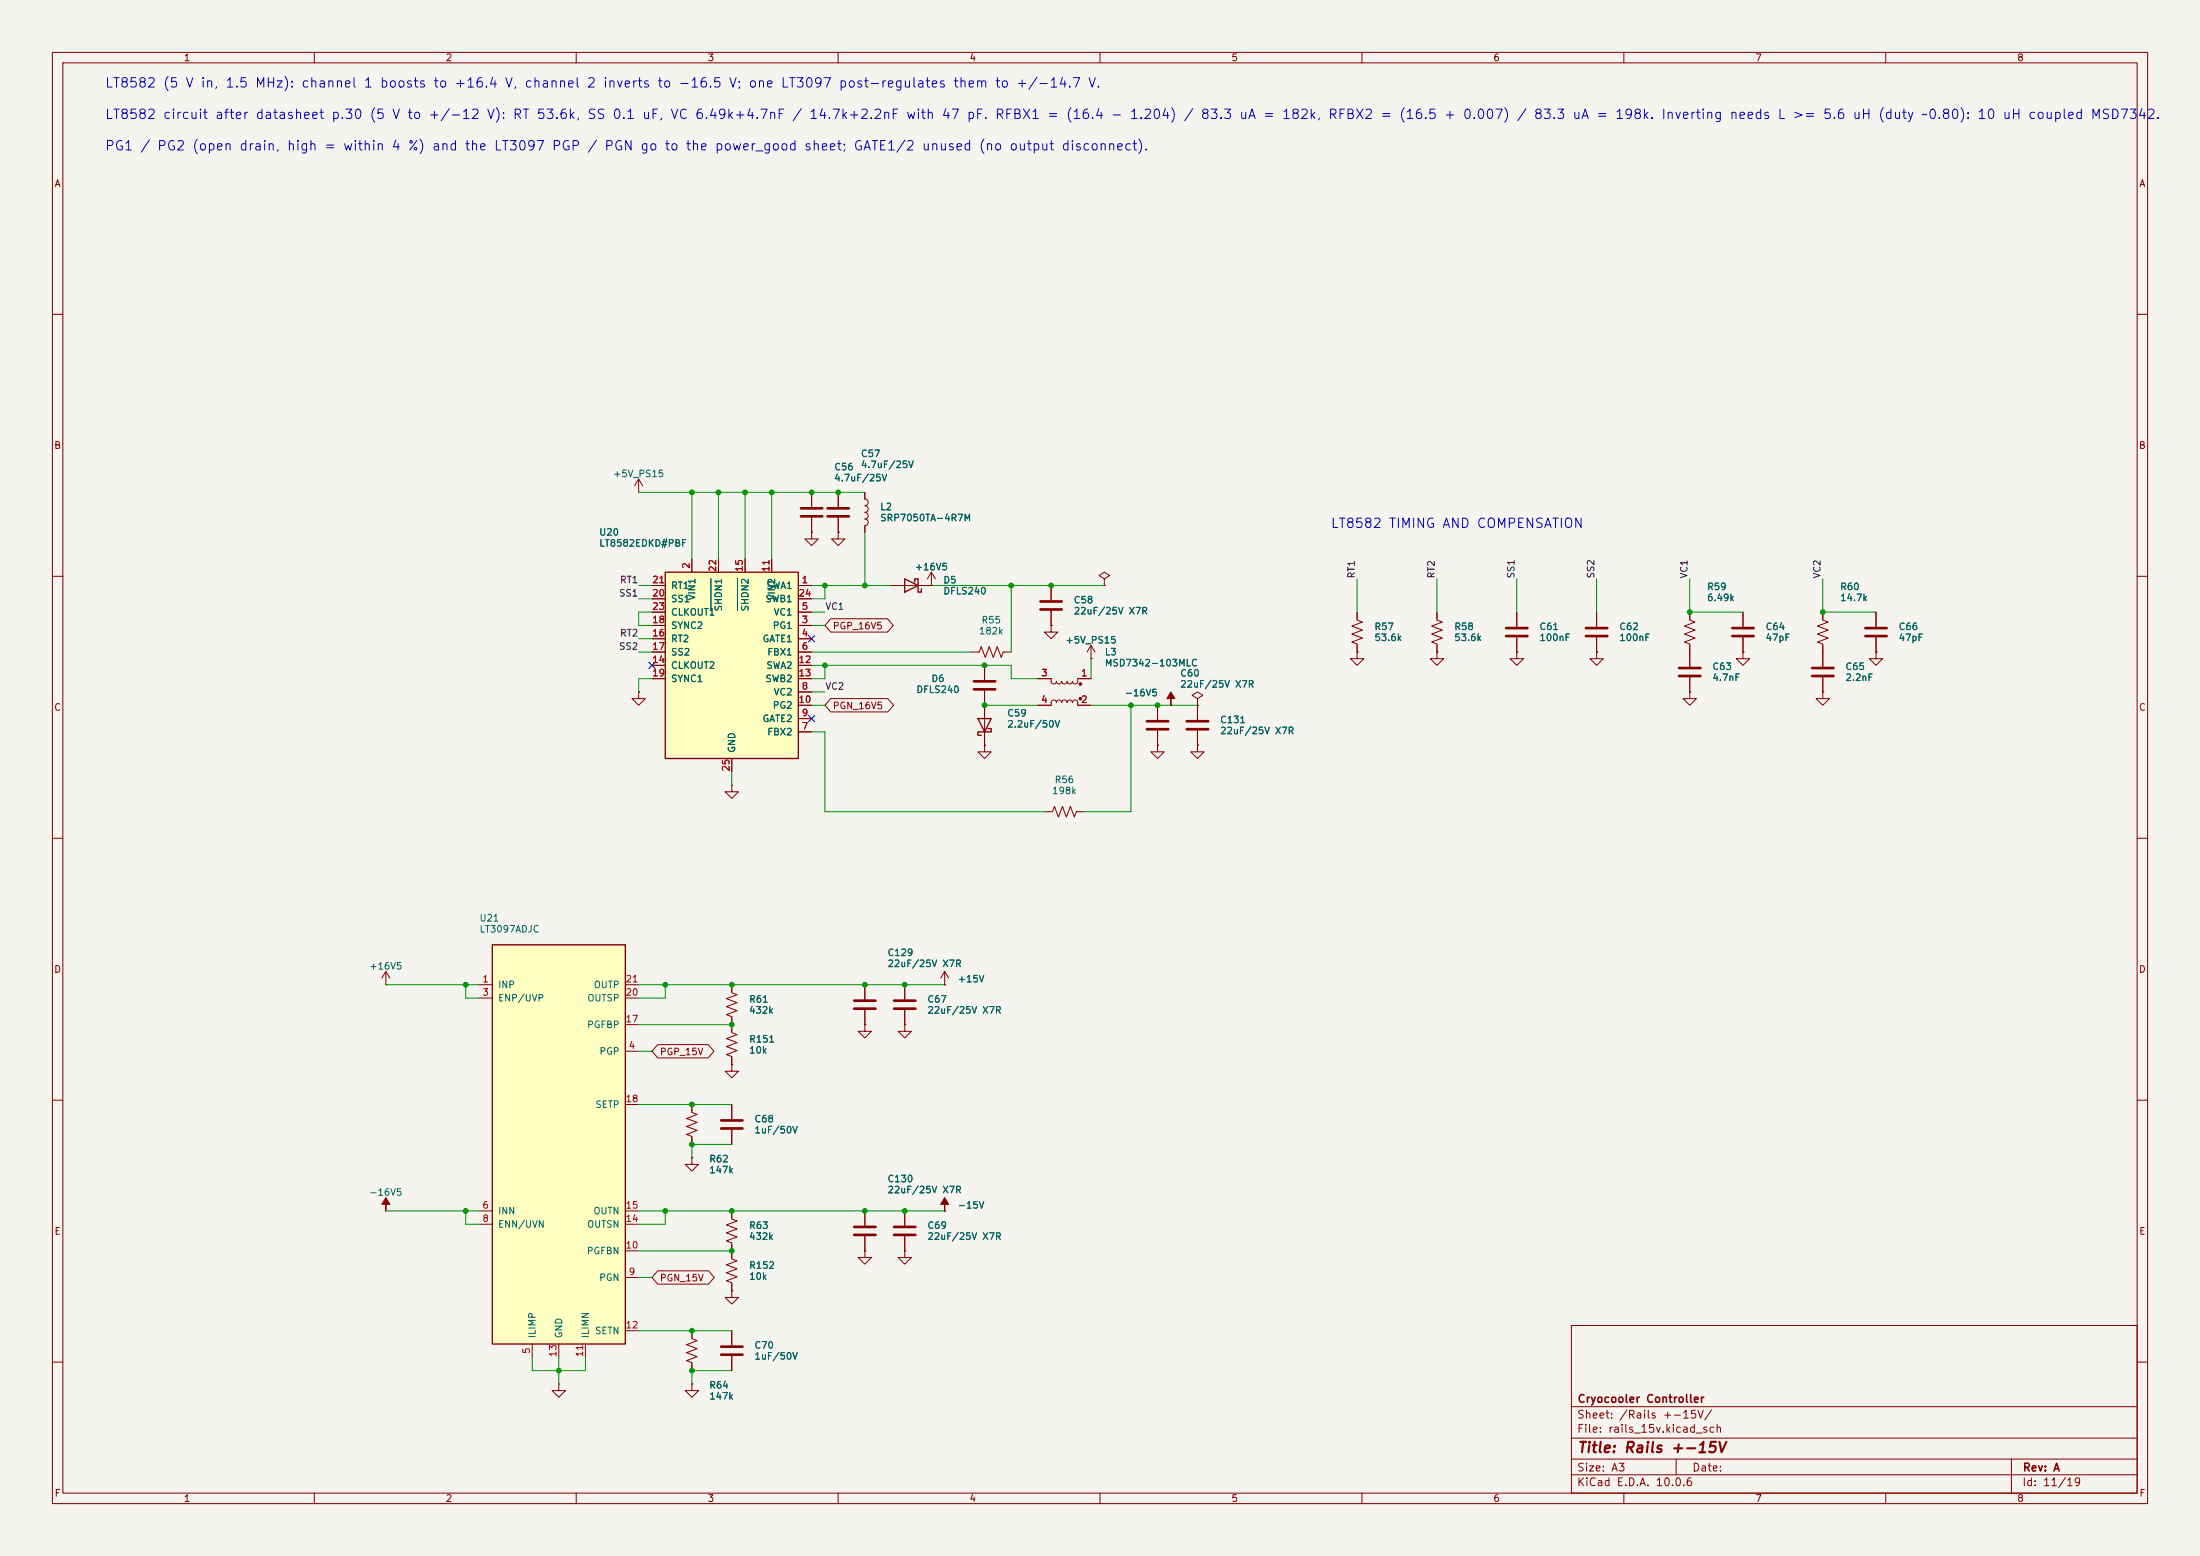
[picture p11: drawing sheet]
<svg xmlns="http://www.w3.org/2000/svg" width="420mm" height="297mm" viewBox="0 0 420 297" stroke-linecap="round" stroke-linejoin="round" font-family="sans-serif">
<path d="M0 0h420v297h-420z" fill="#f5f4ef" stroke="#f5f4ef" stroke-width=".19"/>
<g fill="none" stroke="#840000" stroke-width=".19">
<path d="M10 10h400v277h-400zM12 12h396v273h-396zM60 10v2M110 10v2M160 10v2M210 10v2M260 10v2M310 10v2M360 10v2M10 60h2M408 60h2M121.9 94h.1"/>
<path d="M121.9 91.4l-.7 1.3M121.9 91.4l.8 1.3M121.9 91.4v2.6M154.9 94v2.8M154.9 98.8v2.8M160 94v2.8M160 98.8v2.8M165.1 94v1.3a.64 .64 0 0 1 .6 .6 .64 .64 0 0 1-.6 .6M165.1 96.5a.64 .64 0 0 1 .6 .7 .64 .64 0 0 1-.6 .6 .64 .64 0 0 1 .6 .6 .64 .64 0 0 1-.6 .7 .64 .64 0 0 1 .6 .6 .64 .64 0 0 1-.6 .6v1.3M10 110h2M160 101.6v1.3h1.3l-1.3 1.2-1.3-1.2h1.3M160 101.6h.1"/>
<path d="M259.1 116.8v1.6l1 .3-2 .8 2 .8-2 .7 2 .8-2 .8 1 .3v1.6M274.3 116.8v1.6l1 .3-2 .8 2 .8-2 .7 2 .8-2 .8 1 .3v1.6M289.6 116.8v2.8M322.6 116.8v1.6l1 .3-2 .8 2 .8-2 .7 2 .8-2 .8 1 .3v4.4M332.7 116.8v2.8M348 116.8v1.6l1 .3-2 .8 2 .8-2 .7 2 .8-2 .8 1 .3v4.4M358.1 116.8v2.8M408 110h2M228.6 134.6v2.8M228.6 139.4v2.8M259.1 124.5v1.2h1.2l-1.2 1.3-1.3-1.3h1.3M259.1 124.5h.1"/>
<path d="M274.3 124.5v1.2h1.3l-1.3 1.3-1.3-1.3h1.3M274.3 124.5h.1M289.6 124.5v1.2h1.2l-1.2 1.3-1.3-1.3h1.3M289.6 124.5h.1M289.6 121.7v2.8M322.6 132.1v1.3h1.2l-1.2 1.2-1.3-1.2h1.3M322.6 132.1h.1M322.6 129.3v2.8M332.7 124.5v1.2h1.3l-1.3 1.3-1.2-1.3h1.2M332.7 124.5h.1M332.7 121.7v2.8M348 132.1v1.3h1.2l-1.2 1.2-1.3-1.2h1.3"/>
<path d="M348 132.1h.1M348 129.3v2.8M358.1 121.7v2.8M10 160h2M408 160h2M139.7 195.6v1.5l1 .4-2 .7 2 .8-2 .8 2 .7-2 .8 1 .4v1.5M165.1 188v2.8M165.1 192.8v2.8M10 210h2M139.7 203.2v1.3h1.3l-1.3 1.2-1.3-1.2h1.3M139.7 203.2h.1M408 210h2"/>
<path d="M139.7 231.1v1.6l1 .3-2 .8 2 .8-2 .7 2 .8-2 .8 1 .3v1.6M300 253h108v32h-108zM10 260h2M300 278.5h108M300 274.5h108M300 268.5h108M320 278.5v3M384 278.5v6.5M408 260h2M60 285v2M110 285v2M160 285v2"/>
<path d="M210 285v2M260 285v2M300 281.5h108M310 285v2M360 285v2"/>
</g>
<g fill="none" stroke="#840000" stroke-width=".51">
<path d="M152.9 97h4.1M152.9 98.6h4.1M158 97h4.1M158 98.6h4.1M287.5 119.9h4.1M330.7 119.9h4.1M356.1 119.9h4.1M226.6 137.7h4M226.6 139.2h4M287.5 121.4h4.1M320.5 127.5h4.1M320.5 129h4.1"/>
<path d="M330.7 121.4h4.1M345.9 127.5h4.1M345.9 129h4.1M356.1 121.4h4.1M163.1 191h4M163.1 192.5h4"/>
</g>
<path d="M94 180.3h25.4v76.2h-25.4z" fill="#ffffc2"/>
<path d="M94 180.3h25.4v76.2h-25.4z" fill="none" stroke="#840000" stroke-width=".25"/>
<g fill="none" stroke="#840000" stroke-width=".19">
<path d="M200.7 119.4v1.3h1.2l-1.2 1.2-1.3-1.2h1.3M200.7 119.4h.1M200.7 111.8v2.8M200.7 116.6v2.8M210.8 110.5l1-.6-1-.7-1 .7 1 .6v1.3M210.8 111.8h.1M304.8 116.8v2.8M121.9 132.1v1.3h1.3l-1.3 1.2-1.3-1.2h1.3M121.9 132.1h.1M188 127v2.8M188 131.8v2.8M198.1 129.5h2.6v.8l.5 .3 .3-.2 .2-.4 .1 .4 .3 .1 .4-.1 .2-.4 .1 .4 .3 .1 .4-.1 .2-.4 .1 .3 .3 .2h.4l.2-.5 .2 .4 .4 .1 .4-.2v-.8h2.6"/>
<path d="M198.1 134.6h2.6v-.7l.5-.3 .3 .2 .2 .3 .1-.3 .3-.2 .4 .2 .2 .3 .1-.3 .3-.2 .4 .1 .2 .4 .2-.4 .4-.1 .3 .2 .1 .3 .2-.4 .4-.1 .4 .3v.7h2.6M208.3 125.7h.1M208.3 123.2l-.8 1.3M208.3 123.2l.7 1.3M208.3 123.2v2.5M221 134.6v2.8M221 139.4v2.8M223.5 134.6h.1M228.6 133.4l1-.7-1-.6-1 .6 1 .7v1.2M228.6 134.6h.1M304.8 124.5v1.2h1.3l-1.3 1.3-1.3-1.3h1.3M304.8 124.5h.1"/>
<path d="M304.8 121.7v2.8M358.1 124.5v1.2h1.3l-1.3 1.3-1.2-1.3h1.2M358.1 124.5h.1M139.7 149.9v1.2h1.3l-1.3 1.3-1.3-1.3h1.3M139.7 149.9h.1M188 142.2v1.3h1.2l-1.2 1.3-1.3-1.3h1.3M188 142.2h.1M199.4 154.9h1.5l.4-1 .8 2.1 .7-2.1 .8 2.1 .7-2.1 .8 2.1 .4-1.1h1.5M221 142.2v1.3h1.2l-1.2 1.3-1.3-1.3h1.3M221 142.2h.1M228.6 142.2v1.3h1.3l-1.3 1.3-1.3-1.3h1.3M228.6 142.2h.1"/>
<path d="M73.7 188h.1M73.7 185.4l-.8 1.3M73.7 185.4l.7 1.3M73.7 185.4v2.6M91.4 188h2.6M91.4 190.5h2.6M119.4 188h2.5M119.4 190.5h2.5M119.4 195.6h2.5M139.7 188v1.5l1 .4-2 .7 2 .8-2 .8 2 .7-2 .8 1 .4v1.5M119.4 200.7h2.5M119.4 210.8h2.5"/>
<path d="M73.7 231.1h.1M91.4 231.1h2.6M91.4 233.7h2.6M119.4 231.1h2.5M119.4 233.7h2.5M119.4 238.8h2.5M139.7 238.8v1.5l1 .4-2 .7 2 .8-2 .8 2 .7-2 .8 1 .4v1.5M165.1 231.1v2.8M165.1 236v2.8M172.7 238.8v1.2h1.3l-1.3 1.3-1.3-1.3h1.3M172.7 238.8h.1M172.7 231.1v2.8"/>
<path d="M172.7 236v2.8M180.3 231.1h.1M101.6 256.5v2.6M106.7 256.5v2.6M111.8 256.5v2.6M119.4 243.8h2.5M119.4 254h2.5M139.7 246.4v1.2h1.3l-1.3 1.3-1.3-1.3h1.3M139.7 246.4h.1"/>
</g>
<path d="M198.6 114.8h4.1M198.6 116.3h4.1M302.8 119.9h4M185.9 130h4.1M185.9 131.6h4.1M218.9 137.7h4.1M218.9 139.2h4.1M302.8 121.4h4M163.1 234.2h4M163.1 235.7h4M170.7 234.2h4.1M170.7 235.7h4.1" fill="none" stroke="#840000" stroke-width=".51"/>
<g fill="#840000" stroke="#840000" stroke-width=".19">
<path d="M223.5 132.1l.8 1.3h-.8v1.2v-1.2h-.7z"/>
<path d="M73.7 228.6l.7 1.3h-.7v1.2v-1.2h-.8z"/>
<path d="M180.3 228.6l.8 1.3h-.8v1.2v-1.2h-.7z"/>
<circle cx="206.2" cy="130.6" r=".25"/>
<circle cx="206.2" cy="133.3" r=".25"/>
</g>
<path d="M127 109.2h25.4v35.6h-25.4z" fill="#ffffc2"/>
<path d="M127 109.2h25.4v35.6h-25.4zM172.7 110.5l2.6 1.3-2.6 1.2zM174.6 111.1v-.6h.7v2.5h.6v-.6M186.7 137.2h2.5l-1.2 2.5zM188.6 139.1h.6v.6h-2.5v.6h.6" fill="none" stroke="#840000" stroke-width=".25"/>
<g fill="none" stroke="#840000" stroke-width=".19">
<path d="M154.9 94v2.8M154.9 98.8v2.8M160 94v2.8M160 98.8v2.8M165.1 94v1.3M124.5 111.8h2.5M124.5 119.4h2.5M124.5 116.8h2.5M124.5 114.3h2.5M132.1 106.7v2.5M137.2 106.7v2.5M142.2 106.7v2.5"/>
<path d="M147.3 106.7v2.5M152.4 111.8h2.5M152.4 119.4h2.5M152.4 116.8h2.5M152.4 114.3h2.5M154.9 101.6v1.3h1.3l-1.3 1.2-1.2-1.2h1.2M154.9 101.6h.1M158.6 118.1h10.8l1.1 1.3-1.1 1.3h-10.8l-1.1-1.3zM160 101.6h.1M165.1 100.3v1.3M170.2 111.8h7.6M177.8 111.8h.1"/>
<path d="M177.8 109.2l-.8 1.3M177.8 109.2l.8 1.3M177.8 109.2v2.6M200.7 119.4h.1M200.7 111.8v2.8M200.7 116.6v2.8M210.8 111.8h.1M259.1 116.8v1.3M274.3 116.8v1.3M289.6 116.8v2.8M304.8 116.8v2.8M322.6 116.8v1.3"/>
<path d="M332.7 116.8v2.8M348 116.8v1.3M358.1 116.8v2.8M121.9 132.1h.1M124.5 121.9h2.5M124.5 124.5h2.5M124.5 127h2.5M124.5 129.5h2.5M152.4 121.9h2.5M152.4 124.5h2.5M152.4 139.7h2.5M152.4 132.1h2.5"/>
<path d="M152.4 137.2h2.5M152.4 134.6h2.5M152.4 127h2.5M152.4 129.5h2.5M158.6 133.3h10.9l1.1 1.3-1.1 1.3h-10.9l-1.1-1.3zM185.4 124.5h1.5l.4-1.1 .8 2.1 .7-2.1 .8 2.1 .8-2.1 .7 2.1 .4-1h1.5M188 127v2.8M188 131.8v10.4M198.1 134.6h2.6M198.1 129.5h2.6M205.7 134.6h2.6M205.7 129.5h2.6"/>
<path d="M208.3 125.7h.1M221 134.6v2.8M221 139.4v2.8M223.5 134.6h.1M228.6 134.6h.1M228.6 134.6v2.8M228.6 139.4v2.8M259.1 124.5h.1M259.1 123.2v1.3M274.3 124.5h.1M274.3 123.2v1.3M289.6 124.5h.1"/>
<path d="M289.6 121.7v2.8M304.8 124.5h.1M304.8 121.7v2.8M322.6 132.1h.1M322.6 123.2v4.1M322.6 129.3v2.8M332.7 124.5h.1M332.7 121.7v2.8M348 132.1h.1M348 123.2v4.1M348 129.3v2.8M358.1 124.5h.1"/>
<path d="M358.1 121.7v2.8M139.7 144.8v2.5M188 142.2h.1M221 142.2h.1M228.6 142.2h.1M125.6 199.4h9.6l1.1 1.3-1.1 1.2h-9.6l-1.1-1.2zM139.7 188v1.2M139.7 194.3v2.6M165.1 195.6v1.3h1.3l-1.3 1.2-1.3-1.2h1.3M165.1 195.6h.1M165.1 188v2.8M165.1 192.8v2.8"/>
<path d="M172.7 195.6v1.3h1.3l-1.3 1.2-1.3-1.2h1.3M172.7 195.6h.1M172.7 188v2.8M172.7 192.8v2.8M180.3 188h.1M180.3 185.4l-.7 1.3M180.3 185.4l.8 1.3M180.3 185.4v2.6M132.1 210.8v1.5l1 .4-2 .8 2 .7-2 .8 2 .8-2 .7 1 .4v1.5M139.7 203.2h.1M139.7 201.9v1.3M139.7 210.8v2.8"/>
<path d="M139.7 215.6v2.8M132.1 221v1.2h1.2l-1.2 1.3-1.3-1.3h1.3M132.1 221h.1M139.7 231.1v1.3M139.7 237.5v2.5M165.1 238.8v1.2h1.3l-1.3 1.3-1.3-1.3h1.3M165.1 238.8h.1M165.1 231.1v2.8M165.1 236v2.8M172.7 238.8h.1M172.7 231.1v2.8M172.7 236v2.8"/>
<path d="M180.3 231.1h.1M125.6 242.6h9.7l1.1 1.2-1.1 1.3h-9.7l-1.1-1.3zM132.1 254v1.5l1 .4-2 .8 2 .7-2 .8 2 .8-2 .7 1 .4v1.5M139.7 246.4h.1M139.7 245.1v1.3M139.7 254v2.8M139.7 258.8v2.8M106.7 264.2v1.2h1.2l-1.2 1.3-1.3-1.3h1.3M106.7 264.2h.1M132.1 264.2v1.2h1.2l-1.2 1.3-1.3-1.3h1.3M132.1 264.2h.1"/>
</g>
<path d="M135.7 110.5v6.1M140.8 110.5v6.1" fill="none" stroke="#006464" stroke-width=".19"/>
<path d="M170.7 191h4.1M170.7 192.5h4.1M137.7 213.9h4M137.7 215.4h4M137.7 257h4M137.7 258.6h4" fill="none" stroke="#840000" stroke-width=".51"/>
<g fill="none" stroke="#009600" stroke-width=".19">
<path d="M121.9 94h43.2M132.1 94v12.7M137.2 94v12.7M142.2 94v12.7M147.3 94v12.7M121.9 111.8h2.6M121.9 114.3h2.6M124.5 116.8h-2.6v2.6h2.6M154.9 111.8h15.3M154.9 119.4h2.6M154.9 116.8h2.6M157.5 111.8v2.5h-2.6"/>
<path d="M165.1 101.6v10.2M177.8 111.8h33M193 111.8v12.7M259.1 110.5v6.3M274.3 110.5v6.3M289.6 110.5v6.3M304.8 110.5v6.3M322.6 110.5v6.3h10.1M348 110.5v6.3h10.1M121.9 121.9h2.6M121.9 124.5h2.6M124.5 129.5h-2.6v2.6"/>
<path d="M154.9 139.7h2.6v15.2h41.9M154.9 124.5h30.5M154.9 127h38.1v2.5h5.1M154.9 132.1h2.6M154.9 134.6h2.6M157.5 127v2.5h-2.6M188 134.6h10.1M208.3 134.6h20.3M208.3 125.7v3.8M215.9 134.6v20.3h-8.9M139.7 147.3v2.6M73.7 188h17.7"/>
<path d="M88.9 188v2.5h2.5M121.9 188h58.4M121.9 195.6h17.8M127 188v2.5h-5.1M121.9 210.8h17.8M121.9 200.7h2.6M139.7 218.4h-7.6v2.6M73.7 231.1h17.7M88.9 231.1v2.6h2.5M121.9 231.1h58.4M121.9 238.8h17.8M127 231.1v2.6h-5.1"/>
<path d="M101.6 259.1v2.5h10.2v-2.5M106.7 259.1v5.1M121.9 254h17.8M121.9 243.8h2.6M139.7 261.6h-7.6v2.6"/>
</g>
<path d="M123.9 126.4l1.2 1.2M125.1 126.4l-1.2 1.2M154.3 121.3l1.2 1.2M154.3 136.6l1.2 1.2M155.5 121.3l-1.2 1.2M155.5 136.6l-1.2 1.2" fill="none" stroke="#000084" stroke-width=".19"/>
<g fill="#009600" stroke="#009600" stroke-width=".19">
<circle cx="322.6" cy="116.8" r=".46"/>
<circle cx="348" cy="116.8" r=".46"/>
<circle cx="132.1" cy="261.6" r=".46"/>
<circle cx="132.1" cy="254" r=".46"/>
<circle cx="88.9" cy="231.1" r=".46"/>
<circle cx="88.9" cy="188" r=".46"/>
<circle cx="127" cy="231.1" r=".46"/>
<circle cx="106.7" cy="261.6" r=".46"/>
<circle cx="157.5" cy="111.8" r=".46"/>
<circle cx="160" cy="94" r=".46"/>
<circle cx="147.3" cy="94" r=".46"/>
<circle cx="154.9" cy="94" r=".46"/>
<circle cx="142.2" cy="94" r=".46"/>
<circle cx="137.2" cy="94" r=".46"/>
<circle cx="139.7" cy="238.8" r=".46"/>
<circle cx="139.7" cy="231.1" r=".46"/>
<circle cx="165.1" cy="231.1" r=".46"/>
<circle cx="132.1" cy="210.8" r=".46"/>
<circle cx="139.7" cy="195.6" r=".46"/>
<circle cx="165.1" cy="188" r=".46"/>
<circle cx="139.7" cy="188" r=".46"/>
<circle cx="127" cy="188" r=".46"/>
<circle cx="172.7" cy="231.1" r=".46"/>
<circle cx="172.7" cy="188" r=".46"/>
<circle cx="132.1" cy="218.4" r=".46"/>
<circle cx="157.5" cy="127" r=".46"/>
<circle cx="165.1" cy="111.8" r=".46"/>
<circle cx="200.7" cy="111.8" r=".46"/>
<circle cx="188" cy="134.6" r=".46"/>
<circle cx="193" cy="111.8" r=".46"/>
<circle cx="215.9" cy="134.6" r=".46"/>
<circle cx="188" cy="127" r=".46"/>
<circle cx="132.1" cy="94" r=".46"/>
<circle cx="221" cy="134.6" r=".46"/>
</g>
<text font-size="2" fill="#840000" x="301" y="277.8">Title: Rails +-15V</text>
<g font-size="1.8" fill="#0000c2">
<text x="19.9" y="17.2">LT8582 (5 V in, 1.5 MHz): channel 1 boosts to +16.4 V, channel 2 inverts to -16.5 V; one LT3097 post-regulates them to +/-14.7 V.</text>
<text x="19.9" y="23.2">LT8582 circuit after datasheet p.30 (5 V to +/-12 V): RT 53.6k, SS 0.1 uF, VC 6.49k+4.7nF / 14.7k+2.2nF with 47 pF. RFBX1 = (16.4 - 1.204) / 83.3 uA = 182k, RFBX2 = (16.5 + 0.007) / 83.3 uA = 198k. Inverting needs L &gt;= 5.6 uH (duty ~0.80): 10 uH coupled MSD7342.</text>
<text x="19.9" y="29.2">PG1 / PG2 (open drain, high = within 4 %) and the LT3097 PGP / PGN go to the power_good sheet; GATE1/2 unused (no output disconnect).</text>
<text x="253.9" y="101.2">LT8582 TIMING AND COMPENSATION</text>
</g>
<g font-size="1.5" fill="#840000">
<text x="301" y="268.1">Cryocooler Controller</text>
<text x="300.9" y="273.8">File: rails_15v.kicad_sch</text>
<text x="300.9" y="271.1">Sheet: /Rails +-15V/</text>
<text x="300.9" y="281.2">Size: A3</text>
<text x="322.9" y="281.2">Date:</text>
<text x="386" y="281.2">Rev: A</text>
<text x="300.9" y="284">KiCad E.D.A. 10.0.6</text>
<text x="385.9" y="284">Id: 11/19</text>
</g>
<g font-size="1.3" fill="#840000">
<text x="35" y="12">1</text>
<text x="85" y="12">2</text>
<text x="135" y="12">3</text>
<text x="185" y="12">4</text>
<text x="235" y="12">5</text>
<text x="285" y="12">6</text>
<text x="335" y="12">7</text>
<text x="385" y="12">8</text>
<text x="10.3" y="36">A</text>
<text x="408.3" y="36">A</text>
<text x="10.2" y="86">B</text>
<text x="408.2" y="86">B</text>
<text x="158.9" y="120.4">PGP_16V5</text>
<text x="10.2" y="136">C</text>
<text x="158.9" y="135.7">PGN_16V5</text>
<text x="408.2" y="136">C</text>
<text x="10.2" y="186">D</text>
<text x="408.2" y="186">D</text>
<text x="125.9" y="201.7">PGP_15V</text>
<text x="10.3" y="236">E</text>
<text x="408.3" y="236">E</text>
<text x="125.9" y="244.9">PGN_15V</text>
<text x="10.3" y="286">F</text>
<text x="35" y="287">1</text>
<text x="85" y="287">2</text>
<text x="135" y="287">3</text>
<text x="185" y="287">4</text>
<text x="235" y="287">5</text>
<text x="285" y="287">6</text>
<text x="335" y="287">7</text>
<text x="385" y="287">8</text>
<text x="408.3" y="286">F</text>
</g>
<g font-size="1.3" fill="#006464">
<text x="164.2" y="87.5">C57</text>
<text x="164.2" y="89.6">4.7uF/25V</text>
<text x="116.9" y="91.4">+5V_PS15</text>
<text x="159.2" y="90.1">C56</text>
<text x="159.2" y="92.2">4.7uF/25V</text>
<text x="167.9" y="97.7">L2</text>
<text x="167.9" y="99.8">SRP7050TA-4R7M</text>
<text x="114.3" y="102.5">U20</text>
<text x="114.3" y="104.6">LT8582EDKD#PBF</text>
<text x="128" y="112.7">RT1</text>
<text x="146.2" y="112.7">SWA1</text>
<text x="174.5" y="109.2">+16V5</text>
<text x="180" y="111.7">D5</text>
<text x="180" y="113.8">DFLS240</text>
<text x="325.8" y="112.9">R59</text>
<text x="351.2" y="112.9">R60</text>
<text x="128" y="115.3">SS1</text>
<text x="128" y="117.8">CLKOUT1</text>
<text x="133" y="114.7" transform="rotate(-90 133 114.7)">VIN1</text>
<text x="138.1" y="116.8" transform="rotate(-90 138.1 116.8)">SHDN1</text>
<text x="143.2" y="116.8" transform="rotate(-90 143.2 116.8)">SHDN2</text>
<text x="146" y="115.3">SWB1</text>
<text x="147.6" y="117.8">VC1</text>
<text x="148.3" y="114.7" transform="rotate(-90 148.3 114.7)">VIN2</text>
<text x="187.3" y="119.3">R55</text>
<text x="204.9" y="115.5">C58</text>
<text x="204.9" y="117.6">22uF/25V X7R</text>
<text x="325.8" y="115">6.49k</text>
<text x="351.2" y="115">14.7k</text>
<text x="128" y="122.9">RT2</text>
<text x="128" y="125.4">SS2</text>
<text x="128" y="120.3">SYNC2</text>
<text x="145.5" y="122.9">GATE1</text>
<text x="146.4" y="125.4">FBX1</text>
<text x="147.4" y="120.3">PG1</text>
<text x="186.8" y="121.4">182k</text>
<text x="203.3" y="123.1">+5V_PS15</text>
<text x="210.8" y="125.4">L3</text>
<text x="262.3" y="120.6">R57</text>
<text x="262.3" y="122.7">53.6k</text>
<text x="277.5" y="120.6">R58</text>
<text x="277.5" y="122.7">53.6k</text>
<text x="293.8" y="120.6">C61</text>
<text x="293.8" y="122.7">100nF</text>
<text x="309" y="120.6">C62</text>
<text x="309" y="122.7">100nF</text>
<text x="337" y="120.6">C64</text>
<text x="337" y="122.7">47pF</text>
<text x="362.4" y="120.6">C66</text>
<text x="362.4" y="122.7">47pF</text>
<text x="128" y="128">CLKOUT2</text>
<text x="128" y="130.5">SYNC1</text>
<text x="146" y="130.5">SWB2</text>
<text x="146.2" y="128">SWA2</text>
<text x="177.7" y="130.5">D6</text>
<text x="210.8" y="127.5">MSD7342-103MLC</text>
<text x="225.2" y="129.5">C60</text>
<text x="225.2" y="131.6">22uF/25V X7R</text>
<text x="326.8" y="128.2">C63</text>
<text x="326.8" y="130.3">4.7nF</text>
<text x="352.2" y="128.2">C65</text>
<text x="352.2" y="130.3">2.2nF</text>
<text x="147.4" y="135.6">PG2</text>
<text x="147.6" y="133">VC2</text>
<text x="174.8" y="132.6">DFLS240</text>
<text x="192.2" y="137.1">C59</text>
<text x="214.6" y="133.2">-16V5</text>
<text x="140.7" y="143.8" transform="rotate(-90 140.7 143.8)">GND</text>
<text x="145.5" y="138.1">GATE2</text>
<text x="146.4" y="140.7">FBX2</text>
<text x="192.2" y="139.2">2.2uF/50V</text>
<text x="232.8" y="138.3">C131</text>
<text x="232.8" y="140.4">22uF/25V X7R</text>
<text x="201.2" y="149.8">R56</text>
<text x="200.7" y="151.9">198k</text>
<text x="91.4" y="176.2">U21</text>
<text x="91.4" y="178.3">LT3097ADJC</text>
<text x="70.4" y="185.4">+16V5</text>
<text x="169.3" y="182.8">C129</text>
<text x="169.3" y="184.9">22uF/25V X7R</text>
<text x="95" y="188.9">INP</text>
<text x="95" y="191.5">ENP/UVP</text>
<text x="112" y="191.5">OUTSP</text>
<text x="113.2" y="188.9">OUTP</text>
<text x="142.9" y="191.7">R61</text>
<text x="176.9" y="191.7">C67</text>
<text x="182.7" y="187.8">+15V</text>
<text x="112" y="196.5">PGFBP</text>
<text x="142.9" y="193.8">432k</text>
<text x="176.9" y="193.8">22uF/25V X7R</text>
<text x="114.3" y="201.6">PGP</text>
<text x="142.9" y="199.3">R151</text>
<text x="142.9" y="201.4">10k</text>
<text x="113.5" y="211.8">SETP</text>
<text x="143.9" y="214.5">C68</text>
<text x="143.9" y="216.6">1uF/50V</text>
<text x="135.3" y="222.2">R62</text>
<text x="135.3" y="224.3">147k</text>
<text x="169.3" y="226">C130</text>
<text x="70.4" y="228.5">-16V5</text>
<text x="95" y="232.1">INN</text>
<text x="113.2" y="232.1">OUTN</text>
<text x="169.3" y="228.1">22uF/25V X7R</text>
<text x="182.7" y="231">-15V</text>
<text x="95" y="234.6">ENN/UVN</text>
<text x="111.9" y="239.7">PGFBN</text>
<text x="112" y="234.6">OUTSN</text>
<text x="142.9" y="234.9">R63</text>
<text x="142.9" y="237">432k</text>
<text x="176.9" y="234.9">C69</text>
<text x="176.9" y="237">22uF/25V X7R</text>
<text x="114.3" y="244.8">PGN</text>
<text x="142.9" y="242.5">R152</text>
<text x="142.9" y="244.6">10k</text>
<text x="102.6" y="255.6" transform="rotate(-90 102.6 255.6)">ILIMP</text>
<text x="107.6" y="255.6" transform="rotate(-90 107.6 255.6)">GND</text>
<text x="112.7" y="255.6" transform="rotate(-90 112.7 255.6)">ILIMN</text>
<text x="113.5" y="255">SETN</text>
<text x="143.9" y="257.7">C70</text>
<text x="143.9" y="259.8">1uF/50V</text>
<text x="135.3" y="265.3">R64</text>
<text x="135.3" y="267.4">147k</text>
</g>
<g font-size="1.3" fill="#0f0f0f">
<text x="118.2" y="111.6">RT1</text>
<text x="259" y="110.5" transform="rotate(-90 259 110.5)">RT1</text>
<text x="274.2" y="110.5" transform="rotate(-90 274.2 110.5)">RT2</text>
<text x="289.4" y="110.5" transform="rotate(-90 289.4 110.5)">SS1</text>
<text x="304.7" y="110.5" transform="rotate(-90 304.7 110.5)">SS2</text>
<text x="322.5" y="110.5" transform="rotate(-90 322.5 110.5)">VC1</text>
<text x="347.9" y="110.5" transform="rotate(-90 347.9 110.5)">VC2</text>
<text x="118.1" y="114.2">SS1</text>
<text x="157.5" y="116.7">VC1</text>
<text x="118.1" y="124.3">SS2</text>
<text x="118.2" y="121.8">RT2</text>
<text x="157.5" y="132">VC2</text>
</g>
<g font-size="1.3" fill="#a90000">
<text x="124.4" y="111.6">21</text>
<text x="131.9" y="108.7" transform="rotate(-90 131.9 108.7)">2</text>
<text x="137" y="109.3" transform="rotate(-90 137 109.3)">22</text>
<text x="142.1" y="109.3" transform="rotate(-90 142.1 109.3)">15</text>
<text x="147.2" y="109.3" transform="rotate(-90 147.2 109.3)">11</text>
<text x="152.9" y="111.6">1</text>
<text x="124.4" y="119.2">18</text>
<text x="124.4" y="114.2">20</text>
<text x="124.4" y="116.7">23</text>
<text x="152.3" y="114.2">24</text>
<text x="152.9" y="119.2">3</text>
<text x="152.9" y="116.7">5</text>
<text x="124.4" y="121.8">16</text>
<text x="124.4" y="124.3">17</text>
<text x="152.9" y="121.8">4</text>
<text x="152.9" y="124.3">6</text>
<text x="124.4" y="126.9">14</text>
<text x="124.4" y="129.4">19</text>
<text x="152.3" y="126.9">12</text>
<text x="152.3" y="129.4">13</text>
<text x="152.9" y="131.9">8</text>
<text x="198.7" y="129.4">3</text>
<text x="206.3" y="129.4">1</text>
<text x="152.3" y="134.5">10</text>
<text x="152.9" y="137">9</text>
<text x="198.7" y="134.5">4</text>
<text x="206.3" y="134.5">2</text>
<text x="152.9" y="139.6">7</text>
<text x="139.6" y="147.4" transform="rotate(-90 139.6 147.4)">25</text>
<text x="92" y="187.8">1</text>
<text x="92" y="190.4">3</text>
<text x="119.3" y="190.4">20</text>
<text x="119.3" y="187.8">21</text>
<text x="119.3" y="195.4">17</text>
<text x="119.9" y="200.5">4</text>
<text x="119.3" y="210.7">18</text>
<text x="92" y="231">6</text>
<text x="92" y="233.5">8</text>
<text x="119.3" y="233.5">14</text>
<text x="119.3" y="231">15</text>
<text x="119.3" y="238.6">10</text>
<text x="119.9" y="243.7">9</text>
<text x="119.3" y="253.9">12</text>
<text x="101.5" y="258.5" transform="rotate(-90 101.5 258.5)">5</text>
<text x="106.5" y="259.1" transform="rotate(-90 106.5 259.1)">13</text>
<text x="111.6" y="259.1" transform="rotate(-90 111.6 259.1)">11</text>
</g>
</svg>
